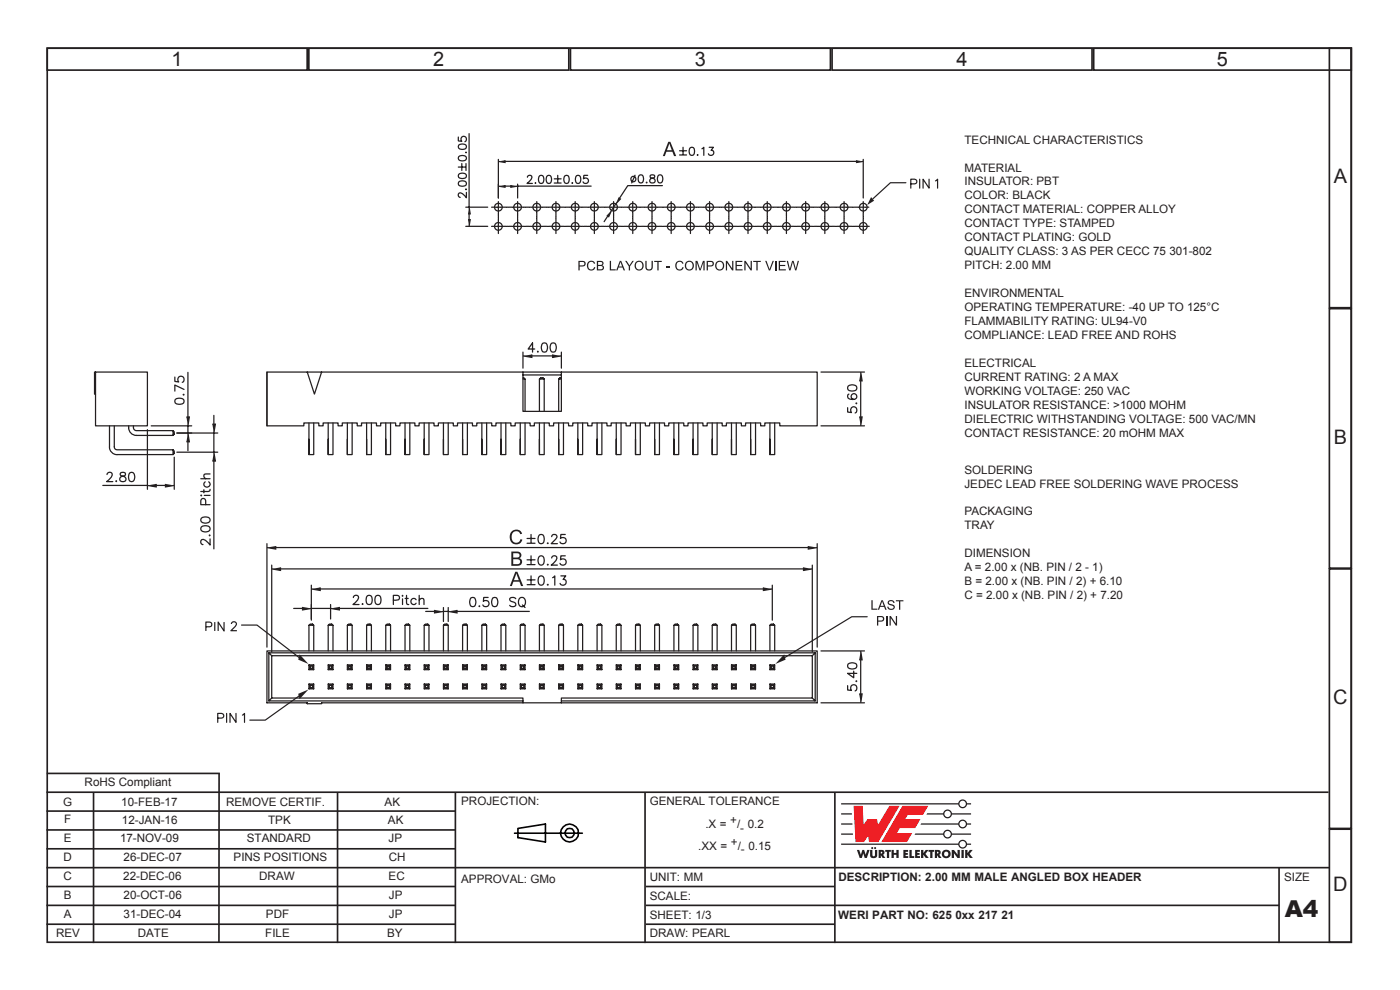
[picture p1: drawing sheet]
<svg xmlns="http://www.w3.org/2000/svg" width="297mm" height="210mm" viewBox="0 0 297 210" stroke-linecap="round" stroke-linejoin="round" font-family="sans-serif">
<!-- layer: Calque 1 -->
<g fill="none" stroke="#231f20" stroke-width=".35">
<path d="M10 10.2h276.7v189.7h-276.7zM10 10.2h55.2v4.7h-55.2zM65.5 10.2h55.2v4.7h-55.2zM121 10.2h55.2v4.7h-55.2zM176.5 10.2h55.2v4.7h-55.2zM232 10.2h54.7v4.7h-54.7zM282 10.2h4.7v55.1h-4.7zM282 65.5h4.7v55h-4.7zM282 120.7h4.7v55h-4.7zM9.8 168h272M9.8 172h86.7M9.8 176h86.7"/>
<path d="M9.9 164.1h36.7M19.8 168v32M46.5 164l-.1 36M71.6 168v32M96.6 168v32M136.8 168v32M177.1 168v32M282 175.9h4.7v24h-4.7zM9.8 192h86.7M9.8 196h86.7M9.8 180h86.7M9.8 184h272.2"/>
<path d="M9.8 188h86.7M137 192h134.3M137 196h40.1M137 188h40.1M271.3 184v16"/>
</g>
<g fill="#ee1d23">
<path d="M181.1 170.9h1.9l.2 4 .9-1.2h2l.2 1.3 2.4-4.1h2.1l-4.5 7.7h-1.9l-.2-1.3-.9 1.3h-1.8z"/>
<path d="M191.4 170.9h5.5l-1.1 1.9h-3.2l-.6 .9h3.3l-1.1 1.9h-3.3l-.6 1.1h3.2l-1.1 1.9h-5.4z"/>
</g>
<g fill="#231f20">
<path d="M181.8 180.3h.5l.3 1 .3-1h.4l.3 1 .4-1h.5l-.6 1.7h-.5l-.3-1-.3 1h-.4z"/>
<path d="M184.6 180.3h.5v1.2l.2 .1 .3-.1v-1.2h.5v1.1a.76 .76 0 0 1-.8 .6 .76 .76 0 0 1-.7-.6z"/>
<path d="M187.8 180.3h1.2v.4h-.4v1.3h-.5l.1-1.3h-.4z"/>
<path d="M189.1 180.3h.5v.6h.6v-.6h.5l-.1 1.7h-.4v-.7h-.6v.7h-.5z"/>
<path d="M191.6 180.3h1.1v.4h-.6v.2h.5v.4h-.5v.3h.6v.4h-1.1z"/>
<path d="M192.9 180.3h.5v1.3h.5v.4h-1z"/>
<path d="M194.1 180.3h1v.4h-.5v.2h.5v.4h-.5v.3h.6v.4h-1.1z"/>
<path d="M195.4 180.3h.5v.7l.5-.7h.6l-.7 .8 .7 .9h-.6l-.5-.7v.7h-.5z"/>
<path d="M197 180.3h1.2v.4h-.4v1.3h-.5v-1.3h-.3z"/>
<path d="M201.9 180.3h.5l.8 1-.1-1h.5v1.7h-.5l-.7-1.1v1.1h-.5z"/>
<path d="M204 180.3h.5v1.7h-.5z"/>
<path d="M204.7 180.3h.5v.7l.5-.7h.6l-.6 .8 .7 .9h-.6l-.6-.7v.7h-.5z"/>
<circle cx="185" cy="179.9" r=".22"/>
<circle cx="185.7" cy="179.9" r=".22"/>
</g>
<g fill="#231f20">
<path d="M186.9 180.7v.3h.2v-.2zM186.4 180.3h.5a.55 .55 0 0 1 .7 .3 .55 .55 0 0 1-.3 .7l.5 .7h-.5l-.4-.6v.6h-.5z" fill-rule="evenodd"/>
<path d="M198.8 180.7v.3h.2l.1-.2zM198.3 180.3h.6a.55 .55 0 0 1 .6 .3 .55 .55 0 0 1-.2 .7l.4 .7h-.5l-.4-.6v.6h-.5z" fill-rule="evenodd"/>
<path d="M200.3 181.2a.5 .5 0 0 0 1 0 .5 .5 0 0 0-1 0zM199.8 181.1a.95 .95 0 0 1 1.9 0 .95 .95 0 0 1-1.9 0z" fill-rule="evenodd"/>
</g>
<path d="M178.4 176.9h2.6M178.4 174.8h2.4M178.4 172.6h2.3" fill="none" stroke="#231f20" stroke-width=".27"/>
<g fill="#231f20">
<path d="M178.4 170.4h24.9a.94 .94 0 0 1 .9-.8 .94 .94 0 0 1 1 .8h.8v.2h-.8a.94 .94 0 0 1-1 .9 .94 .94 0 0 1-.9-.9h-24.9zM203.5 170.5a.7 .7 0 0 1 1.4 0 .7 .7 0 0 1-1.4 0z" fill-rule="evenodd"/>
<path d="M196.7 172.5h3.4a.94 .94 0 0 1 .9-.8 .94 .94 0 0 1 1 .8h4v.3h-4a.94 .94 0 0 1-1 .8 .94 .94 0 0 1-.9-.8h-3.6zM200.3 172.6a.7 .7 0 0 1 1.4 0 .7 .7 0 0 1-1.4 0z" fill-rule="evenodd"/>
<path d="M195.4 174.7h7.9a.94 .94 0 0 1 .9-.9 .94 .94 0 0 1 1 .9h.8v.2h-.8a.94 .94 0 0 1-1 .8 .94 .94 0 0 1-.9-.8h-8zM203.5 174.8a.7 .7 0 0 1 1.4 0 .7 .7 0 0 1-1.4 0z" fill-rule="evenodd"/>
<path d="M194.2 176.8h5.9a.94 .94 0 0 1 .9-.8 .94 .94 0 0 1 1 .8h4v.3h-4a.94 .94 0 0 1-1 .8 .94 .94 0 0 1-.9-.8h-6.1zM200.3 176.9a.7 .7 0 0 1 1.4 0 .7 .7 0 0 1-1.4 0z" fill-rule="evenodd"/>
<path d="M178.4 178.9h24.9a.94 .94 0 0 1 .9-.8 .94 .94 0 0 1 1 .8h.8v.3h-.8a.94 .94 0 0 1-1 .8 .94 .94 0 0 1-.9-.8h-24.9zM203.5 179.1a.7 .7 0 0 1 1.4 0 .7 .7 0 0 1-1.4 0z" fill-rule="evenodd"/>
</g>
<g fill="none" stroke="#231f20" stroke-width=".26">
<path d="M97.2 29.1v.8l.8 .1a.61 .61 0 0 1 0-.9 .61 .61 0 0 1 .9 .1 .61 .61 0 0 1-.3 .9M97.2 35.4h1.5M97.3 30.8l.7-.3a.78 .78 0 0 1 .9 .5v.2a.97 .97 0 0 1-1.7 0zM97.3 33.2a1.09 1.09 0 0 1 1.6 .3v.1a.99 .99 0 0 1-1.7 0zM97.3 37a1.09 1.09 0 0 1 1.6 .2v.2a.99 .99 0 0 1-1.7 0zM97.3 38.6a1.09 1.09 0 0 1 1.6 .2v.2a.99 .99 0 0 1-1.7 0zM98 34.7v1.5M98.8 32.3h.1zM98.9 34.7v1.5M99.5 28.3v15.6M105.7 33.8v8.2M107.1 39.5h1.3"/>
<path d="M107.1 34.2h74.6M109.8 39.1v2.9M109.8 39.5h15.6M111.9 37.6a.5 .5 0 0 1 .4-.4 .5 .5 0 0 1 .5 .3l-.3 .8-.7 .6h1.1M113.6 38.7v.2zM114.5 37.3a.55 .55 0 0 1 .8 .2l.1 .4a.75 .75 0 0 1-.7 1 1.09 1.09 0 0 1-.2-1.6zM116.1 37.3a.55 .55 0 0 1 .8 .2l.1 .4a.75 .75 0 0 1-.6 1 1.09 1.09 0 0 1-.3-1.6zM117.6 38.8h1.4M117.6 37.9h1.4M118.3 37.2v1.5M119.9 37.3a.55 .55 0 0 1 .8 .2l.1 .4a.75 .75 0 0 1-.7 1 1.07 1.07 0 0 1-.2-1.6zM121.4 38.7v.2z"/>
<path d="M122.3 37.3a.56 .56 0 0 1 .8 .2 .81 .81 0 0 1 .1 1 .81 .81 0 0 1-.9 .3l-.2-.6zM124.7 37.2h-.8l-.1 .7a.6 .6 0 0 1 .9 0 .6 .6 0 0 1-.1 .9 .6 .6 0 0 1-.9-.2M134.7 37.2l-.7 1.6M135.6 37.2a.54 .54 0 0 1 .8 .2l.1 .4a.75 .75 0 0 1-.6 1 1.09 1.09 0 0 1-.3-1.6zM137.1 38.7h.2zM138 37.2l-.1 .3 .3 .2a.63 .63 0 0 1 .6 .2 .63 .63 0 0 1 .1 .7l-.7 .2a.49 .49 0 0 1-.4-.5 .49 .49 0 0 1 .5-.5l.3-.1a.34 .34 0 0 0 .2-.5zM139.7 37.2a.56 .56 0 0 1 .8 .2 .81 .81 0 0 1 .1 1 .81 .81 0 0 1-.9 .3l-.2-.6zM140.5 39.4h-7.3l-1.8 2.7M144.2 32.9h1.4M144.2 32h1.4M144.9 31.2v1.5M146.4 31.3a.57 .57 0 0 1 .9 .3v.4a.72 .72 0 0 1-.6 1 1.07 1.07 0 0 1-.3-1.7z"/>
<path d="M148 32.8v.2zM148.9 31.6l.4-.4v1.8M150.5 31.2h.8l-.4 .7a.55 .55 0 0 1 .3 .9 .55 .55 0 0 1-.9-.2M183.1 33.8v8.2M98.8 40.2h.1zM98.8 43.9h4.7M98.8 48h4.7M98.9 40.8v1.2l-.5-.7-.8-.4a.5 .5 0 0 0-.4 .5 .5 .5 0 0 0 .4 .5M99.5 45.4v1.2M104.3 43.9h.6M104.3 48h.7M105.1 43.9h.2"/>
<path d="M105.2 48h.1M105.4 43.9h.8M105.4 48h.8M105.7 42.8v.7M105.7 43.6v.2M105.7 43.9v.8M105.7 44.9v.1M105.7 45.2v.7M105.7 46.1v.1M105.7 46.4v.7M105.7 47.3v.2M105.7 47.6v.8"/>
<path d="M105.7 48.5v.2M105.7 48.8v.7M106.3 43.9h.2M106.4 48h.1M106.6 43.9h.8M106.7 48h.7M107.5 43.9h.2M107.6 48h.2M107.9 43.9h.7M107.9 48h.8M108.8 43.9h.1M108.8 48h.2"/>
<path d="M109.1 43.9h.7M109.1 48h.8M109.8 42.8v.7M109.8 43.6v.2M109.8 43.9v.8M109.8 44.9v.1M109.8 45.2v.7M109.8 46.1v.1M109.8 46.4v.7M109.8 47.3v.2M109.8 47.6v.8M109.8 48.5v.2"/>
<path d="M109.8 48.8v.7M110 43.9h.1M110 48h.2M110.3 43.9h.8M110.3 48h.8M111.2 43.9h.2M111.3 48h.1M111.5 43.9h.8M111.6 48h.7M112.4 43.9h.2M112.5 48h.1M112.8 43.9h.7"/>
<path d="M112.8 48h.8M113.7 43.9h.1M113.7 48h.2M113.9 42.8v.7M113.9 43.6v.2M113.9 43.9v.8M113.9 44.9v.1M113.9 45.2v.7M113.9 46.1v.1M113.9 46.4v.7M113.9 47.3v.2M113.9 47.6v.8"/>
<path d="M113.9 48.5v.2M113.9 48.8v.7M114 43.9h.7M114 48h.8M114.9 43.9h.1M114.9 48h.2M115.2 43.9h.7M115.2 48h.8M116.1 43.9h.2M116.2 48h.1M116.4 43.9h.8M116.5 48h.7"/>
<path d="M117.3 43.9h.2M117.4 48h.1M117.6 43.9h.8M117.7 48h.7M117.9 42.8v.7M117.9 43.6v.2M117.9 43.9v.8M117.9 44.9v.1M117.9 45.2v.7M117.9 46.1v.1M117.9 46.4v.7M117.9 47.3v.2"/>
<path d="M117.9 47.6v.8M117.9 48.5v.2M117.9 48.8v.7M118.6 43.9h.1M118.6 48h.1M118.8 43.9h.8M118.9 48h.8M119.8 43.9h.1M119.8 48h.2M120.1 43.9h.7M120.1 48h.8M121 43.9h.2"/>
<path d="M121 48h.2M121.3 43.9h.8M121.3 48h.8M122 42.8v.7M122 43.6v.2M122 43.9v.8M122 44.9v.1M122 45.2v.7M122 46.1v.1M122 46.4v.7M122 47.3v.2M122 47.6v.8"/>
<path d="M122 48.5v.2M122 48.8v.7M122.2 43.9h.2M122.3 48h.1M122.5 43.9h.8M122.6 48h.7M123.4 43.9h.2M123.5 48h.1M123.7 43.9h.8M123.8 48h.8M124.7 43.9h.1M124.7 48h.2"/>
<path d="M125 43.9h.7M125 48h.8M125.9 43.9h.2v.8M125.9 48h.2M126.1 42.8v.7M126.1 43.6v.2M126.1 44.9v.1M126.1 45.2v.7M126.1 46.1v.1M126.1 46.4v.7M126.1 47.3v.2M126.1 47.6v.8"/>
<path d="M126.1 48.5v.2M126.1 48.8v.7M126.2 43.9h.8M126.2 48h.8M127.1 43.9h.2M127.1 48h.2M127.4 43.9h.8M127.5 48h.7M128.3 43.9h.2M128.4 48h.1M128.6 43.9h.8M128.7 48h.8"/>
<path d="M128.9 45.8l-.7 1.2M129.6 43.9h.1M129.6 48h.1M129.9 43.9h.7M129.9 48h.8M130.2 42.8v.7M130.2 43.6v.2M130.2 43.9v.8M130.2 44.9v.1M130.2 45.2v.7M130.2 46.1v.1M130.2 46.4v.7"/>
<path d="M130.2 47.3v.2M130.2 47.6v.8M130.2 48.5v.2M130.2 48.8v.7M130.6 43.3l-.9 1.3M130.8 43.9h.1M130.8 48h.2M131.1 43.9h.7M131.1 48h.8M132 43.9h.1M132 48h.2M132.3 43.9h.8"/>
<path d="M132.4 48h.7M133.2 43.9h.2M133.3 48h.1M133.5 43.9h.8M133.6 48h.7M134.2 42.8v.7M134.2 43.6v.2M134.2 43.9v.8M134.2 44.9v.1M134.2 45.2v.7M134.2 46.1v.1M134.2 46.4v.7"/>
<path d="M134.2 47.3v.2M134.2 47.6v.8M134.2 48.5v.2M134.2 48.8v.7M134.4 43.9h.2M134.5 48h.1M134.7 43.9h.8M134.8 48h.7M135.7 43.9h.1M135.7 48h.2M136 43.9h.7M136 48h.8"/>
<path d="M136.9 43.9h.1M136.9 48h.2M137.2 43.9h.8M137.2 48h.8M138.1 43.9h.2M138.2 48h.1M138.3 42.8v.7M138.3 43.6v.2M138.3 43.9v.8M138.3 44.9v.1M138.3 45.2v.7M138.3 46.1v.1"/>
<path d="M138.3 46.4v.7M138.3 47.3v.2M138.3 47.6v.8M138.3 48.5v.2M138.3 48.8v.7M138.4 43.9h.8M138.5 48h.7M139.3 43.9h.2M139.4 48h.1M139.6 43.9h.8M139.7 48h.7M140.5 43.9h.2"/>
<path d="M140.6 48h.2M140.9 43.9h.7M140.9 48h.8M141.8 43.9h.1M141.8 48h.2M142.1 43.9h.8M142.1 48h.8M142.4 42.8v.7M142.4 43.6v.2M142.4 43.9v.8M142.4 44.9v.1M142.4 45.2v.7"/>
<path d="M142.4 46.1v.1M142.4 46.4v.7M142.4 47.3v.2M142.4 47.6v.8M142.4 48.5v.2M142.4 48.8v.7M143 43.9h.1M143 48h.2M143.3 43.9h.8M143.4 48h.7M144.2 43.9h.2M144.3 48h.1"/>
<path d="M144.5 43.9h.8M144.6 48h.7M145.4 43.9h.2M145.5 48h.1M145.8 43.9h.7M145.8 48h.8M146.5 42.8v.7M146.5 43.6v.2M146.5 43.9v.8M146.5 44.9v.1M146.5 45.2v.7M146.5 46.1v.1"/>
<path d="M146.5 46.4v.7M146.5 47.3v.2M146.5 47.6v.8M146.5 48.5v.2M146.5 48.8v.7M146.7 43.9h.1M146.7 48h.2M147 43.9h.7M147 48h.8M147.9 43.9h.1M147.9 48h.2M148.2 43.9h.7"/>
<path d="M148.2 48h.8M149.1 43.9h.2M149.2 48h.1M149.4 43.9h.8M149.5 48h.7M150.3 43.9h.2v.8M150.4 48h.1M150.5 42.8v.7M150.5 43.6v.2M150.5 44.9v.1M150.5 45.2v.7M150.5 46.1v.1"/>
<path d="M150.5 46.4v.7M150.5 47.3v.2M150.5 47.6v.8M150.5 48.5v.2M150.5 48.8v.7M150.6 43.9h.8M150.7 48h.7M151.6 43.9h.1M151.6 48h.2M151.9 43.9h.7M151.9 48h.8M152.8 43.9h.1"/>
<path d="M152.8 48h.2M153.1 43.9h.7M153.1 48h.8M154 43.9h.2M154 48h.2M154.3 43.9h.8M154.3 48h.8M154.6 42.8v.7M154.6 43.6v.2M154.6 43.9v.8M154.6 44.9v.1M154.6 45.2v.7"/>
<path d="M154.6 46.1v.1M154.6 46.4v.7M154.6 47.3v.2M154.6 47.6v.8M154.6 48.5v.2M154.6 48.8v.7M155.2 43.9h.2M155.3 48h.1M155.5 43.9h.8M155.6 48h.7M156.4 43.9h.2M156.5 48h.2"/>
<path d="M156.8 43.9h.7M156.8 48h.8M157.7 43.9h.1M157.7 48h.2M158 43.9h.7M158 48h.8M158.7 42.8v.7M158.7 43.6v.2M158.7 43.9v.8M158.7 44.9v.1M158.7 45.2v.7M158.7 46.1v.1"/>
<path d="M158.7 46.4v.7M158.7 47.3v.2M158.7 47.6v.8M158.7 48.5v.2M158.7 48.8v.7M158.9 43.9h.1M158.9 48h.2M159.2 43.9h.8M159.2 48h.8M160.1 43.9h.2M160.2 48h.1M160.4 43.9h.8"/>
<path d="M160.5 48h.7M161.3 43.9h.2M161.4 48h.1M161.6 43.9h.8M161.7 48h.8M162.6 43.9h.1M162.6 48h.1M162.8 42.8v.7M162.8 43.6v.2M162.8 43.9v.8M162.8 44.9v.1M162.8 45.2v.7"/>
<path d="M162.8 46.1v.1M162.8 46.4v.7M162.8 47.3v.2M162.8 47.6v.8M162.8 48.5v.2M162.8 48.8v.7M162.9 43.9h.7M162.9 48h.8M163.8 43.9h.1M163.8 48h.2M164.1 43.9h.7M164.1 48h.8"/>
<path d="M165 43.9h.2M165.1 48h.1M165.3 43.9h.8M165.4 48h.7M166.2 43.9h.2M166.3 48h.1M166.5 43.9h.8M166.6 48h.7M166.8 42.8v.7M166.8 43.6v.2M166.8 43.9v.8M166.8 44.9v.1"/>
<path d="M166.8 45.2v.7M166.8 46.1v.1M166.8 46.4v.7M166.8 47.3v.2M166.8 47.6v.8M166.8 48.5v.2M166.8 48.8v.7M167.4 43.9h.2M167.5 48h.1M167.7 43.9h.8M167.8 48h.8M168.7 43.9h.1"/>
<path d="M168.7 48h.2M169 43.9h.7M169 48h.8M169.9 43.9h.2M169.9 48h.2M170.2 43.9h.8l-.1 .8M170.2 48h.8M170.9 42.8v.7M170.9 43.6v.2M170.9 44.9v.1M170.9 45.2v.7M170.9 46.1v.1"/>
<path d="M170.9 46.4v.7M170.9 47.3v.2M170.9 47.6v.8M170.9 48.5v.2M170.9 48.8v.7M171.1 43.9h.2M171.2 48h.1M171.4 43.9h.8M171.5 48h.7M172.3 43.9h.2M172.4 48h.1M172.6 43.9h.8"/>
<path d="M172.7 48h.8M173.6 43.9h.1M173.6 48h.2M173.9 43.9h.7M173.9 48h.8M174.8 43.9h.1l.1 .8M174.8 48h.2M175 42.8v.7M175 43.6v.2M175 44.9v.1M175 45.2v.7M175 46.1v.1"/>
<path d="M175 46.4v.7M175 47.3v.2M175 47.6v.8M175 48.5v.2M175 48.8v.7M175.1 43.9h.8M175.1 48h.8M176 43.9h.1M176 48h.2M176.3 43.9h.8M176.4 48h.7M177.2 43.9h.2"/>
<path d="M177.3 48h.1M177.5 43.9h.8M177.6 48h.7M178.5 43.9h.1M178.5 48h.1M178.7 43.9h.8M178.8 48h.8M179.1 42.8v.7M179.1 43.6v.2M179.1 43.9v.8M179.1 44.9v.1M179.1 45.2v.7"/>
<path d="M179.1 46.1v.1M179.1 46.4v.7M179.1 47.3v.2M179.1 47.6v.8M179.1 48.5v.2M179.1 48.8v.7M179.7 43.9h.1M179.7 48h.2M180 43.9h.7M180 48h.8M180.9 43.9h.1M180.9 48h.2"/>
<path d="M181.2 43.9h.8M181.2 48h.8M182.1 43.9h.2M182.2 48h.1M182.4 43.9h.8M182.5 48h.7M183.1 42.8v.7M183.1 43.6v.2M183.1 43.9v.8M183.1 44.9v.1M183.1 45.2v.7M183.1 46.1v.1"/>
<path d="M183.1 46.4v.7M183.1 47.3v.2M183.1 47.6v.8M183.1 48.5v.2M183.1 48.8v.7M183.3 43.9h.2M183.4 48h.1M183.6 43.9h.7M183.7 48h.7M20.3 78.9h11v11.4h-11zM20.3 78.9h-.2v4.7h.2M37.1 80v.9l.8 .1a.7 .7 0 0 1 0-1 .7 .7 0 0 1 1 .1 .7 .7 0 0 1-.2 1"/>
<path d="M39.9 79v9.4M56.6 78.9v11.4M65.2 78.9l1.5 4.7 1.5-4.7h-11.6v11.4h7.9v-.6h3.1v.6h.9v-.6h3.2v.6h.9v-.6h3.2v.6h.9v-.6h3.2v.6h.9v-.6h3.1v.6h.9v-.6h3.2v.6h.9v-.6h3.2v.6h.9v-.6h3.2v.6h.9v-.6h3.1v.6h.9v-.6h3.2v.6h.9v-.6h3.2v.6h.9v-.6h3.2v.6h.9v-.6h3.1v.6h.9v-.6h3.2v.6h.9v-.6h3.2v.6h.9v-.6h3.2v.6h.9v-.6h3.1v.6h.9v-.6h3.2v.6h.9v-.6h3.2v.6h.9v-.6h3.2v.6h.9v-.6h3.1v.6h.9v-.6h3.2v.6h.9v-.6h3.2v.6h.9v-.6h3.2v.6h.9v-.6h3.1v.6h8v-11.4h-54.3v8.4h-8.2v-8.4M68.2 78.9h50.9M110.9 79.5h8.2M110.9 74.7v3.4M112.8 75.5h4.4M113.4 74h-1.4l1-1.3v2M114.1 74.5v.2zM115.1 72.8a.65 .65 0 0 1 .9 .3 1 1 0 0 1-.6 1.6 1.07 1.07 0 0 1-.5-1.6zM117 72.8a.65 .65 0 0 1 .9 .3 1 1 0 0 1-.6 1.6 1.07 1.07 0 0 1-.5-1.6zM119.1 74.7v3.4"/>
<path d="M174.2 78.9h9.2M23.2 90.3v4.5a1.6 1.6 0 0 0 1.7 1.6h11.8v-1h-11.8a.58 .58 0 0 1-.7-.6v-4.5M27.3 90.3a1.71 1.71 0 0 0 1.6 2.1h7.8v-1.1h-7.8a.75 .75 0 0 1-.6-1M31.3 91.1v12.7M32.1 90.3h8.6M36.7 91.3l.3 .3v.5l-.3 .3M36.7 95.4l.3 .3v.5l-.3 .2M37 97v6.8M37.2 84.7a1.54 1.54 0 0 1 1.8 0 .64 .64 0 0 1-.3 1 1.65 1.65 0 0 1-1.5-.2zM37.5 91.9h8.7M37.5 95.9h8.7M38.9 83.7h.1z"/>
<path d="M39 82.6l-1.9-.9v1.3M39.9 90.3v1.6M39.9 93.7v1.9M45.4 88.1v1.9M45.4 91.9v4M45.4 97.8v18.6M65.5 89.7v6.7M66.6 89.7v6.7h-1.1v-3.2M69.6 89.7v6.7M70.6 89.7v6.7h-1v-3.2M73.7 89.7v6.7M74.7 89.7v6.7h-1v-3.2"/>
<path d="M77.8 89.7v6.7M78.8 89.7v6.7h-1v-3.2M81.8 89.7v6.7M82.9 89.7v6.7h-1.1v-3.2M85.9 89.7v6.7M86.9 89.7v6.7h-1v-3.2M90 89.7v6.7M91 89.7v6.7h-1v-3.2M94.1 89.7v6.7M95.1 89.7v6.7h-1v-3.2M98.1 89.7v6.7M99.2 89.7v6.7h-1.1v-3.2"/>
<path d="M102.2 89.7v6.7M103.2 89.7v6.7h-1v-3.2M106.3 89.7v6.7M107.3 89.7v6.7h-1v-3.2M110.4 89.7v6.7M110.9 80.2l.5 .2h-.5M111.4 89.7v6.7h-1v-3.2M111.4 80.4v6.9M114.4 80.4l.3-.2h.5l.3 .2zM114.4 80.4v6.9M114.4 89.7v6.7M115.5 89.7v6.7h-1.1v-3.2"/>
<path d="M115.5 80.4v6.9M118.5 80.4v6.9M118.5 89.7v6.7M119.1 80.2h-.3l-.3 .2h.6M119.5 89.7v6.7h-1v-3.2M122.6 89.7v6.7M123.6 89.7v6.7h-1v-3.2M126.7 89.7v6.7M127.7 89.7v6.7h-1v-3.2M130.7 89.7v6.7M131.7 89.7v6.7h-1v-3.2M134.8 89.7v6.7"/>
<path d="M135.8 89.7v6.7h-1v-3.2M138.9 89.7v6.7M139.9 89.7v6.7h-1v-3.2M143 89.7v6.7M144 89.7v6.7h-1v-3.2M147 89.7v6.7M148 89.7v6.7h-1v-3.2M151.1 89.7v6.7M152.1 89.7v6.7h-1v-3.2M155.2 89.7v6.7M156.2 89.7v6.7h-1v-3.2M159.2 89.7v6.7"/>
<path d="M160.3 89.7v6.7h-1.1v-3.2M163.3 89.7v6.7M164.3 89.7v6.7h-1v-3.2M174.2 90.3h9.2M179.8 86.5v.9l.8 .1a.7 .7 0 0 1 0-1 .7 .7 0 0 1 1.1 .1 .7 .7 0 0 1-.3 1M179.9 81.9a1.22 1.22 0 0 1 1.9 .3v.2a1.04 1.04 0 0 1-1.6 .5 .65 .65 0 0 1-.3-1zM180.1 83.6a.57 .57 0 0 0-.2 .8 1.49 1.49 0 0 0 1.8 .1l.1-.4a.61 .61 0 0 0-.7-.6 .61 .61 0 0 0-.5 .6 .61 .61 0 0 0 .5 .6M181.6 85.5h.2l-.1 .2zM182.6 80.8v7.6M21.8 103h9.5M22.7 100.7a.57 .57 0 0 1 .5-.5 .57 .57 0 0 1 .6 .4l-.4 .9-.8 .7h1.3M24.6 102.1h.2z"/>
<path d="M25.6 100.3a.39 .39 0 0 0 .2 .7 .69 .69 0 0 1 .8 .2 .69 .69 0 0 1-.1 .9 .77 .77 0 0 1-1.1-.3 .74 .74 0 0 1 .9-.8 .41 .41 0 0 0 .2-.7zM27.5 100.3a.62 .62 0 0 1 1 .3 .99 .99 0 0 1-.7 1.6 1.26 1.26 0 0 1-.3-1.9zM33.1 103h2M42.6 105.1h.2zM42.6 101.5h2M42.7 109.9a1.26 1.26 0 0 1 1.9 .3v.2a1.12 1.12 0 0 1-2 0zM42.7 111.8a1.26 1.26 0 0 1 1.9 .3v.2a1.13 1.13 0 0 1-2 0zM43.3 103.9v.6M43.3 105.1h1.3M43.5 102.2a.61 .61 0 0 0-.2 .7 .61 .61 0 0 0 .5 .4h.4l.4-.5-.3-.6M43.6 107.1v-.9a.52 .52 0 0 0-.5-.5 .52 .52 0 0 0-.5 .5v.9h2M44.5 113.5v.2z"/>
<path d="M44.6 100.5l-1.3 .1v.5l.3 .4M44.6 103.8l-.1 .4-.3 .1h-1.6M44.6 114.3v1.3l-.7-.7-.6-.4-.3-.1a.57 .57 0 0 0-.4 .6 .57 .57 0 0 0 .5 .5M56.6 115.3v22M57.6 119.9v18.4M58.5 116.1h113M111.8 115.2h1.7M111.8 114.2h1.7M111.8 119.8h1.7M111.8 118.8h1.7M112.7 117.9v1.7M112.7 113.4v1.6"/>
<path d="M114.4 118a.62 .62 0 0 1 1 .3 1.3 1.3 0 0 1-.5 1.6h-.2a1.22 1.22 0 0 1-.3-1.9zM114.4 113.5a.64 .64 0 0 1 1 .3 1.65 1.65 0 0 1-.2 1.4 .65 .65 0 0 1-1-.2 1.54 1.54 0 0 1 .2-1.5zM116.1 119.8h.2zM116.2 115.2h.1l-.1 .1zM117 118.4a.57 .57 0 0 1 .5-.5 .57 .57 0 0 1 .6 .4v.4l-.4 .5-.8 .7h1.3M117 113.8l.4-.4 .6 .1 .2 .3-.3 .6-1 .9h1.3M119.9 117.9h-.9l-.1 .9a.69 .69 0 0 1 1 0 .69 .69 0 0 1-.1 1 .69 .69 0 0 1-1-.3M119.9 113.4h-.9l-.1 .8a.69 .69 0 0 1 1 0 .69 .69 0 0 1-.1 1.1 .69 .69 0 0 1-1-.3M172.3 119.9v18.4M173.4 115.3v22M56.6 138.1h116.8v11h-105.2v.2h-3v-.2h-8.6zM57 138.5h115.9l-.6 .6h-114.7z"/>
<path d="M57 138.5v10.2l.6-.6v-9M59.5 120.7h111M62.3 129.1h1.9M65.5 132.6h1.1l-.3-.2h-.5l-.3 .2v5.5M66 124.1v7.5M66 129.1h4.1M66.6 132.6v5.5M67.9 124.9h94.1M69.6 132.6h1l-.2-.2h-.5l-.3 .2v5.5M70.1 128.2v3.1M70.6 132.6v5.5M72 129.1h18.8"/>
<path d="M73.7 132.6h1l-.2-.2h-.5l-.3 .2v5.5M74.7 132.6v5.5M75 126.8a.57 .57 0 0 1 .5-.5 .57 .57 0 0 1 .6 .3l-.1 .4-.4 .6-.7 .6h1.3M76.9 128v.2zM77.8 132.6h1l-.3-.2h-.5l-.2 .2v5.5M77.9 126.4a.65 .65 0 0 1 1 .2 1.68 1.68 0 0 1-.2 1.5 .65 .65 0 0 1-.9-.2 1.69 1.69 0 0 1 .1-1.5zM78.8 132.6v5.5M79.8 126.4a.65 .65 0 0 1 .9 .2 1.68 1.68 0 0 1-.2 1.5 .65 .65 0 0 1-.9-.2 1.68 1.68 0 0 1 .2-1.5zM81.8 132.6h1.1l-.3-.2h-.5l-.3 .2v5.5M82.9 132.6v5.5M83.4 127.3a1.34 1.34 0 0 0 1.3-.3v-.4l-.2-.2-1.1-.1v1.9M85.3 126.4h.2z"/>
<path d="M85.4 127v1.2M85.9 132.6h1l-.2-.2h-.5l-.3 .2v5.5M85.9 126.9h.7M86.2 126.3v1.6l.1 .2 .4 .1M86.9 132.6v5.5M88.3 127.2a.62 .62 0 0 0-.9-.1 .62 .62 0 0 0 0 .9 .62 .62 0 0 0 .9 0M88.9 127.3l.5-.4 .5 .1v1.2M88.9 126.3v1.9M90 132.6h1l-.3-.2h-.4l-.3 .2v5.5M90.3 129.7h1.9M91 132.6v5.5M94.1 132.6h1l-.3-.2h-.5l-.2 .2v5.5"/>
<path d="M94.1 129.7h1M94.1 128.9v2.9M95.1 132.6v5.5M95.1 128.9v2.9M97 129.7h15.3M98.1 132.6h1.1l-.3-.2h-.5l-.3 .2v5.5M99.2 132.6v5.5M99.9 126.8a.64 .64 0 0 1 .9 .3 .97 .97 0 0 1-.6 1.6 1.03 1.03 0 0 1-.5-1.6zM101.7 128.5v.2zM102.2 132.6h1l-.2-.2h-.5l-.3 .2v5.5M103.2 132.6v5.5M103.6 126.7h-1l-.1 .9a.69 .69 0 0 1 1.1 0 .69 .69 0 0 1-.2 1 .69 .69 0 0 1-1-.3"/>
<path d="M104.6 126.8a.64 .64 0 0 1 .9 .3 .97 .97 0 0 1-.6 1.6 1.03 1.03 0 0 1-.5-1.6zM106.3 132.6h1l-.3-.2h-.4l-.3 .2v5.5M107.3 132.6v5.5M109.4 127a.73 .73 0 0 0-.7-.3 .73 .73 0 0 0-.6 .5l.2 .3 1 .4 .1 .5a.86 .86 0 0 1-1.3 0M110.2 127a.73 .73 0 0 1 .8-.2 .73 .73 0 0 1 .5 .7 .85 .85 0 0 1-.2 .9 .85 .85 0 0 1-1 .1 1.32 1.32 0 0 1-.1-1.5zM110.4 132.6h1l-.3-.2h-.5l-.2 .2v5.5M110.8 128.3l.6 .6M111.4 132.6v5.5M111.8 124h1.7M111.8 123h1.7M112.7 122.2v1.6M114.4 132.6h1.1l-.3-.2h-.5l-.3 .2v5.5"/>
<path d="M114.4 122.3a.62 .62 0 0 1 1 .2 1.3 1.3 0 0 1-.5 1.6h-.2a1.26 1.26 0 0 1-.3-1.8zM115.5 132.6v5.5M116.1 124h.2zM117.2 122.5l.5-.3v1.9M118.5 132.6h1l-.2-.2h-.5l-.3 .2v5.5M119 122.2h1l-.5 .7a.65 .65 0 0 1 .5 1 .65 .65 0 0 1-1.1 0l-.1-.2M119.5 132.6v5.5M122.6 132.6h1l-.3-.2h-.4l-.3 .2v5.5M123.6 132.6v5.5M126.7 132.6h1l-.3-.2h-.5l-.2 .2v5.5M127.7 132.6v5.5M130.7 132.6h1l-.2-.2h-.5l-.3 .2v5.5"/>
<path d="M131.7 132.6v5.5M134.8 132.6h1l-.2-.2h-.5l-.3 .2v5.5M135.8 132.6v5.5M138.9 132.6h1l-.3-.2h-.4l-.3 .2v5.5M139.9 132.6v5.5M143 132.6h1l-.3-.2h-.5l-.2 .2v5.5M144 132.6v5.5M147 132.6h1l-.2-.2h-.5l-.3 .2v5.5M148 132.6v5.5M151.1 132.6h1l-.2-.2h-.5l-.3 .2v5.5M152.1 132.6v5.5M155.2 132.6h1l-.3-.2h-.5l-.2 .2v5.5"/>
<path d="M156.2 132.6v5.5M159.2 132.6h1.1l-.3-.2h-.5l-.3 .2v5.5M160.3 132.6v5.5M163.3 132.6h1l-.2-.2h-.5l-.3 .2v5.5M163.8 124.1v7.5M164.3 132.6v5.5M172.3 139.1v9M172.9 138.5v10.2M174.2 138.1h9.2M182.6 140v7.2M57 148.7h53.9v.4M57.6 148.1h53.3v.6"/>
<path d="M65.5 141l.3 .3v.5l-.3 .3zM65.5 145.1v1M65.5 142.1h1.1M65.5 141h1.1M65.8 145.4h.5l.3-.3v1l-.3-.2v-.5M65.8 145.9l-.3 .2h1.1M65.8 145.9h.5M65.8 141.8h.5M65.8 141.3h.5M66.3 141.3l.3-.3v1.1l-.3-.3zM66.6 145.1h-1.1l.3 .3v.5M69.6 141l.3 .3v.5l-.3 .3z"/>
<path d="M69.6 145.1v1M69.6 142.1h1M69.6 141h1M69.9 145.4h.5l.2-.3v1l-.2-.2v-.5M69.9 145.9l-.3 .2h1M69.9 145.9h.5M69.9 141.8h.5M69.9 141.3h.5M70.4 141.3l.2-.3v1.1l-.2-.3zM70.6 145.1h-1l.3 .3v.5M73.7 141l.3 .3v.5l-.3 .3zM73.7 145.1v1"/>
<path d="M73.7 142.1h1M73.7 141h1M74 145.4h.5l.2-.3v1l-.2-.2v-.5M74 145.9l-.3 .2h1M74 145.9h.5M74 141.8h.5M74 141.3h.5M74.7 141v1.1l-.2-.3v-.5zM74.7 145.1h-1l.3 .3v.5M77.8 141l.2 .3v.5l-.2 .3zM77.8 145.1v1M77.8 142.1h1"/>
<path d="M77.8 141h1M78 145.4h.5l.3-.3v1l-.3-.2v-.5M78 145.9l-.2 .2h1M78 145.9h.5M78 141.8h.5M78 141.3h.5M78.5 141.3l.3-.3v1.1l-.3-.3zM78.8 145.1h-1l.2 .3v.5M81.8 141l.3 .3v.5l-.3 .3zM81.8 145.1v1M81.8 142.1h1.1M81.8 141h1.1"/>
<path d="M82.1 145.4h.5l.3-.3v1l-.3-.2v-.5M82.1 145.9l-.3 .2h1.1M82.1 145.9h.5M82.1 141.8h.5M82.1 141.3h.5M82.9 141v1.1l-.3-.3v-.5zM82.9 145.1h-1.1l.3 .3v.5M85.9 141l.3 .3v.5l-.3 .3zM85.9 145.1v1M85.9 142.1h1M85.9 141h1M86.2 145.4h.5l.2-.3v1l-.2-.2v-.5"/>
<path d="M86.2 145.9l-.3 .2h1M86.2 145.9h.5M86.2 141.8h.5M86.2 141.3h.5M86.7 141.3l.2-.3v1.1l-.2-.3zM86.9 145.1h-1l.3 .3v.5M90 141l.3 .3v.5l-.3 .3zM90 145.1v1M90 142.1h1M90 141h1M90.3 145.9l-.3 .2h1M90.3 145.9h.4"/>
<path d="M90.3 145.4h.4l.3-.3v1l-.3-.2v-.5M90.3 141.8h.4M90.3 141.3h.4M90.7 141.3l.3-.3v1.1l-.3-.3zM91 145.1h-1l.3 .3v.5M94.1 141l.2 .3v.5l-.2 .3zM94.1 145.1v1M94.1 142.1h1M94.1 141h1M94.3 145.4h.5l.3-.3v1l-.3-.2v-.5M94.3 145.9l-.2 .2h1M94.3 145.9h.5"/>
<path d="M94.3 141.8h.5M94.3 141.3h.5M94.8 141.3l.3-.3v1.1l-.3-.3zM95.1 145.1h-1l.2 .3v.5M98.1 141l.3 .3v.5l-.3 .3zM98.1 145.1v1M98.1 142.1h1.1M98.1 141h1.1M98.4 145.4h.5l.3-.3v1l-.3-.2v-.5M98.4 145.9l-.3 .2h1.1M98.4 145.9h.5M98.4 141.8h.5"/>
<path d="M98.4 141.3h.5M98.9 141.3l.3-.3v1.1l-.3-.3zM99.2 145.1h-1.1l.3 .3v.5M102.2 141l.3 .3v.5l-.3 .3zM102.2 145.1v1M102.2 142.1h1M102.2 141h1M102.5 145.4h.5l.2-.3v1l-.2-.2v-.5M102.5 145.9l-.3 .2h1M102.5 145.9h.5M102.5 141.8h.5M102.5 141.3h.5"/>
<path d="M103 141.3l.2-.3v1.1l-.2-.3zM103.2 145.1h-1l.3 .3v.5M106.3 141l.3 .3v.5l-.3 .3zM106.3 145.1v1M106.3 142.1h1M106.3 141h1M106.6 145.4h.4l.3-.3v1l-.3-.2v-.5M106.6 145.9l-.3 .2h1M106.6 145.9h.4M106.6 141.8h.4M106.6 141.3h.4M107 141.3l.3-.3v1.1l-.3-.3z"/>
<path d="M107.3 145.1h-1l.3 .3v.5M110.4 141l.2 .3v.5l-.2 .3zM110.4 145.1v1M110.4 142.1h1M110.4 141h1M110.6 145.4h.5l.3-.3v1l-.3-.2v-.5M110.6 145.9l-.2 .2h1M110.6 145.9h.5M110.6 141.8h.5M110.6 141.3h.5M111.1 141.3l.3-.3v1.1l-.3-.3zM111.4 145.1h-1l.2 .3v.5"/>
<path d="M114.4 141l.3 .3v.5l-.3 .3zM114.4 145.1v1M114.4 142.1h1.1M114.4 141h1.1M114.7 145.4h.5l.3-.3v1l-.3-.2v-.5M114.7 145.9l-.3 .2h1.1M114.7 145.9h.5M114.7 141.8h.5M114.7 141.3h.5M115.2 141.3l.3-.3v1.1l-.3-.3zM115.5 145.1h-1.1l.3 .3v.5M118.5 141l.3 .3v.5l-.3 .3z"/>
<path d="M118.5 145.1v1M118.5 142.1h1M118.5 141h1M118.8 145.4h.5l.2-.3v1l-.2-.2v-.5M118.8 145.9l-.3 .2h1M118.8 145.9h.5M118.8 141.8h.5M118.8 141.3h.5M119.1 148.1h53.2l.6 .6h-53.8zM119.1 148.7v.4M119.3 141.3l.2-.3v1.1l-.2-.3zM119.5 145.1h-1l.3 .3v.5"/>
<path d="M122.6 141l.3 .3v.5l-.3 .3zM122.6 145.1v1M122.6 142.1h1M122.6 141h1M122.9 145.4h.4l.3-.3v1l-.3-.2v-.5M122.9 145.9l-.3 .2h1M122.9 145.9h.4M122.9 141.8h.4M122.9 141.3h.4M123.6 141v1.1l-.3-.3v-.5zM123.6 145.1h-1l.3 .3v.5M126.7 141l.2 .3v.5l-.2 .3z"/>
<path d="M126.7 145.1v1M126.7 142.1h1M126.7 141h1M126.9 145.4h.5l.3-.3v1l-.3-.2v-.5M126.9 145.9l-.2 .2h1M126.9 145.9h.5M126.9 141.8h.5M126.9 141.3h.5M127.4 141.3l.3-.3v1.1l-.3-.3zM127.7 145.1h-1l.2 .3v.5M130.7 141l.3 .3v.5l-.3 .3zM130.7 145.1v1"/>
<path d="M130.7 142.1h1M130.7 141h1M131 145.4h.5l.2-.3v1l-.2-.2v-.5M131 145.9l-.3 .2h1M131 145.9h.5M131 141.8h.5M131 141.3h.5M131.5 141.3l.2-.3v1.1l-.2-.3zM131.7 145.1h-1l.3 .3v.5M134.8 141l.3 .3v.5l-.3 .3zM134.8 145.1v1M134.8 142.1h1"/>
<path d="M134.8 141h1M135.1 145.4h.5l.2-.3v1l-.2-.2v-.5M135.1 145.9l-.3 .2h1M135.1 145.9h.5M135.1 141.8h.5M135.1 141.3h.5M135.6 141.3l.2-.3v1.1l-.2-.3zM135.8 145.1h-1l.3 .3v.5M138.9 141l.3 .3v.5l-.3 .3zM138.9 145.1v1M138.9 142.1h1M138.9 141h1"/>
<path d="M139.2 145.4h.4l.3-.3v1l-.3-.2v-.5M139.2 145.9l-.3 .2h1M139.2 145.9h.4M139.2 141.8h.4M139.2 141.3h.4M139.6 141.3l.3-.3v1.1l-.3-.3zM139.9 145.1h-1l.3 .3v.5M143 141l.2 .3v.5l-.2 .3zM143 145.1v1M143 142.1h1M143 141h1M143.2 145.4h.5l.3-.3v1l-.3-.2v-.5"/>
<path d="M143.2 145.9l-.2 .2h1M143.2 145.9h.5M143.2 141.8h.5M143.2 141.3h.5M143.7 141.3l.3-.3v1.1l-.3-.3zM144 145.1h-1l.2 .3v.5M147 141l.3 .3v.5l-.3 .3zM147 145.1v1M147 142.1h1M147 141h1M147.3 145.4h.5l.2-.3v1l-.2-.2v-.5M147.3 145.9l-.3 .2h1"/>
<path d="M147.3 145.9h.5M147.3 141.8h.5M147.3 141.3h.5M147.8 141.3l.2-.3v1.1l-.2-.3zM148 145.1h-1l.3 .3v.5M151.1 141l.3 .3v.5l-.3 .3zM151.1 145.1v1M151.1 142.1h1M151.1 141h1M151.4 145.4h.5l.2-.3v1l-.2-.2v-.5M151.4 145.9l-.3 .2h1M151.4 145.9h.5"/>
<path d="M151.4 141.8h.5M151.4 141.3h.5M151.9 141.3l.2-.3v1.1l-.2-.3zM152.1 145.1h-1l.3 .3v.5M155.2 141l.2 .3v.5l-.2 .3zM155.2 145.1v1M155.2 142.1h1M155.2 141h1M155.4 145.4h.5l.3-.3v1l-.3-.2v-.5M155.4 145.9l-.2 .2h1M155.4 145.9h.5M155.4 141.8h.5"/>
<path d="M155.4 141.3h.5M155.9 141.3l.3-.3v1.1l-.3-.3zM156.2 145.1h-1l.2 .3v.5M159.2 141l.3 .3v.5l-.3 .3zM159.2 145.1v1M159.2 142.1h1.1M159.2 141h1.1M159.5 145.4h.5l.3-.3v1l-.3-.2v-.5M159.5 145.9l-.3 .2h1.1M159.5 145.9h.5M159.5 141.8h.5M159.5 141.3h.5"/>
<path d="M160 141.3l.3-.3v1.1l-.3-.3zM160.3 145.1h-1.1l.3 .3v.5M163.3 141l.3 .3v.5l-.3 .3zM163.3 145.1v1M163.3 142.1h1M163.3 141h1M163.6 145.4h.5l.2-.3v1l-.2-.2v-.5M163.6 145.9l-.3 .2h1M163.6 145.9h.5M163.6 141.8h.5M163.6 141.3h.5M164.3 141v1.1l-.2-.3v-.5z"/>
<path d="M164.3 145.1h-1l.3 .3v.5M174.2 149.1h9.2M179.8 145.4v1l.8 .1a.69 .69 0 0 1 .1-1.1 .69 .69 0 0 1 1 .2 .69 .69 0 0 1-.3 1M179.9 140.9a1.54 1.54 0 0 1 1.8 0 .65 .65 0 0 1-.3 .9 .98 .98 0 0 1-1.6-.6zM181.1 142.4v1.4l-1.3-1h2M181.7 144.4v.2z"/>
<circle cx="134.3" cy="38" r=".57"/>
<circle cx="105.7" cy="43.9" r=".82"/>
<circle cx="105.7" cy="48" r=".82"/>
<circle cx="109.8" cy="43.9" r=".82"/>
<circle cx="109.8" cy="48" r=".82"/>
<circle cx="113.9" cy="43.9" r=".81"/>
<circle cx="113.9" cy="48" r=".81"/>
<circle cx="117.9" cy="43.9" r=".82"/>
<circle cx="117.9" cy="48" r=".82"/>
<circle cx="122" cy="43.9" r=".81"/>
<circle cx="122" cy="48" r=".81"/>
<circle cx="126.1" cy="43.9" r=".82"/>
<circle cx="126.1" cy="48" r=".82"/>
<circle cx="130.2" cy="43.9" r=".81"/>
<circle cx="130.2" cy="48" r=".81"/>
<circle cx="134.2" cy="43.9" r=".82"/>
<circle cx="134.2" cy="48" r=".82"/>
<circle cx="138.3" cy="43.9" r=".81"/>
<circle cx="138.3" cy="48" r=".81"/>
<circle cx="142.4" cy="43.9" r=".82"/>
<circle cx="142.4" cy="48" r=".82"/>
<circle cx="146.5" cy="43.9" r=".81"/>
<circle cx="146.5" cy="48" r=".81"/>
<circle cx="150.5" cy="43.9" r=".82"/>
<circle cx="150.5" cy="48" r=".82"/>
<circle cx="154.6" cy="43.9" r=".81"/>
<circle cx="154.6" cy="48" r=".81"/>
<circle cx="158.7" cy="43.9" r=".82"/>
<circle cx="158.7" cy="48" r=".82"/>
<circle cx="162.8" cy="43.9" r=".81"/>
<circle cx="162.8" cy="48" r=".81"/>
<circle cx="166.8" cy="43.9" r=".82"/>
<circle cx="166.8" cy="48" r=".82"/>
<circle cx="170.9" cy="43.9" r=".81"/>
<circle cx="170.9" cy="48" r=".81"/>
<circle cx="175" cy="43.9" r=".82"/>
<circle cx="175" cy="48" r=".82"/>
<circle cx="179.1" cy="43.9" r=".81"/>
<circle cx="179.1" cy="48" r=".81"/>
<circle cx="183.1" cy="43.9" r=".82"/>
<circle cx="183.1" cy="48" r=".82"/>
</g>
<g fill="#231f20" stroke="#231f20" stroke-width=".26">
<path d="M129.7 44.6l-.6 1.4-.4-.3z"/>
<path d="M131.2 41.9l.4 .3-1 1.1z"/>
<path d="M105.7 34.2l1.4-.2v.5z"/>
<path d="M181.7 34l1.4 .2-1.4 .3z"/>
<path d="M105.7 39.5l1.4-.3v.5z"/>
<path d="M108.4 39.2l1.4 .3-1.4 .2z"/>
<path d="M99.3 46.6h.4l-.2 1.4z"/>
<path d="M99.5 43.9l.2 1.5h-.4z"/>
<path d="M56.6 116.1l1.9-.3v.7z"/>
<path d="M171.5 115.8l1.9 .3-1.9 .4z"/>
<path d="M182.3 147.2h.6l-.3 1.9z"/>
<path d="M182.6 138.1l.3 1.9h-.6z"/>
<path d="M57.6 120.7l1.9-.3v.6z"/>
<path d="M170.5 120.4l1.8 .3-1.8 .3z"/>
<path d="M117.2 75.2l1.9 .3-1.9 .3z"/>
<path d="M110.9 75.5l1.9-.3v.6z"/>
<path d="M182.6 78.9l.3 1.9h-.6z"/>
<path d="M182.3 88.4h.6l-.3 1.9z"/>
<path d="M39.9 91.9l.3 1.8h-.7z"/>
<path d="M39.5 88.4h.7l-.3 1.9z"/>
<path d="M45.1 90h.6l-.3 1.9z"/>
<path d="M45.4 95.9l.3 1.9h-.6z"/>
<path d="M35.1 102.7l1.9 .3-1.9 .3z"/>
<path d="M31.3 103l1.8-.3v.6z"/>
<path d="M92.2 129.4l1.9 .3-1.9 .3z"/>
<path d="M95.1 129.7l1.9-.3v.6z"/>
<path d="M64.2 128.7l1.8 .4-1.8 .3z"/>
<path d="M70.1 129.1l1.9-.4v.7z"/>
<path d="M66 124.9l1.9-.3v.6z"/>
<path d="M162 124.6l1.8 .3-1.8 .3z"/>
</g>
<g fill="#231f20">
<path d="M108.6 112.7a1.32 1.32 0 0 1 2.2 .5l-.4 .1a.99 .99 0 0 0-1.4-.5 .99 .99 0 0 0-.4 1.3 .94 .94 0 0 0 .8 1 .94 .94 0 0 0 1-.7l.4 .1a1.4 1.4 0 0 1-1.8 .9 1.4 1.4 0 0 1-.9-1.8z"/>
<path d="M43.6 131.9l.9-.1 .3 .2 .3 .3-.3 .7-1.1 .1v-.3l1-.1 .1-.3-.3-.3h-.8l.1-.1v1.8h-.2z"/>
<path d="M45.4 132h.3v1.8h-.3z"/>
<path d="M46.2 131.9h.2l1.2 1.9h-.2v-1.8h.3l-.1 2-1.4-2h.2v1.8h-.2z"/>
<path d="M49.1 132l.3-.2h.4l.4 .2 .1 .4-.3 .6-.9 .9-.1-.2h1.3v.2l-1.4-.1 1.1-1.4-.3-.4h-.3l-.2 .4h-.2z"/>
<path d="M108.9 118.6v1.1h.7a.56 .56 0 0 0 .8-.6 .56 .56 0 0 0-.8-.5zM108.9 117.4v.9h.6a.5 .5 0 0 0 .7-.5 .5 .5 0 0 0-.7-.4zM108.5 117h1.1a.77 .77 0 0 1 .9 .4 .77 .77 0 0 1-.3 1 .85 .85 0 0 1 .5 1.1 .85 .85 0 0 1-1.1 .5h-1.1z"/>
<path d="M109.5 121.6l-.5 1.5h1.1zM109.3 121.3h.5l1.2 3h-.5l-.3-.9h-1.3l-.3 .9h-.4z"/>
<path d="M142 30.4l-.5 1.5h1zM141.8 30.1h.4l1.3 3h-.5l-.4-.9h-1.2l-.4 .9h-.4z"/>
</g>
<path d="M63.3 147.2l2.1-.9-1.8 2z" fill="#231f20"/>
<path d="M46.2 152.3h.8a.49 .49 0 0 0 .5-.3 .49 .49 0 0 0-.2-.6l-1.1-.1v1.9M48.1 151.3v1.9M50.1 151.3v1.9l-1.3-1.9v1.9M51.4 151.7l.5-.4v1.9M63.5 147.6l-7.2 5.2h-3.3" fill="none" stroke="#231f20" stroke-width=".25"/>
<g fill="#231f20">
<path d="M184.9 127.3h.2v1.8h1v.2h-1.2z"/>
<path d="M188.5 127.4a.8 .8 0 0 1 1.3 .5h-.3a.44 .44 0 0 0-.5-.4 .44 .44 0 0 0-.4 .5l.2 .1a.9 .9 0 0 1 1 .8 .85 .85 0 0 1-.9 .5 .85 .85 0 0 1-.7-.7h.3a.52 .52 0 0 0 .5 .5 .52 .52 0 0 0 .5-.6l-.2-.1a.86 .86 0 0 1-1-.8z"/>
<path d="M190.1 127.3h1.6v.3h-.7v1.7h-.3v-1.7h-.6z"/>
<path d="M187.1 127.5l-.3 1h.7zM187 127.3h.3l.8 2h-.3l-.2-.6h-.9l-.2 .6h-.3z"/>
<path d="M186.3 130.9v.7h.8a.37 .37 0 0 0 .2-.5 .37 .37 0 0 0-.5-.2zM186 130.7h.8a.62 .62 0 0 1 .8 .6 .62 .62 0 0 1-.8 .6h-.5v.8h-.3z"/>
</g>
<path d="M188.1 130.7v2" fill="none" stroke="#231f20" stroke-width=".27"/>
<g fill="#231f20">
<path d="M188.7 130.7h.3l1 1.6v-1.6h.3v2h-.3l-1-1.6v1.6h-.3z"/>
<path d="M124.8 55.5a.88 .88 0 0 1 1.5 .4l-.3 .1a.69 .69 0 0 0-1-.3 .69 .69 0 0 0-.2 .9 .61 .61 0 0 0 .6 .6 .61 .61 0 0 0 .6-.6l.3 .1a.97 .97 0 0 1-1.4 .5 .97 .97 0 0 1-.3-1.4z"/>
<path d="M129.4 55.3h.2v1.8h1v.3h-1.2z"/>
<path d="M132.6 55.3h.3l.6 1 .7-1h.3l-.8 1.2v.9h-.3v-.9z"/>
<path d="M136.9 55.3h.3v1.2a.54 .54 0 0 0 .5 .6 .54 .54 0 0 0 .5-.6v-1.2h.3v1.2a.8 .8 0 0 1-.8 .9 .8 .8 0 0 1-.8-.9z"/>
<path d="M138.8 55.3h1.6v.3h-.7v1.8h-.2v-1.8h-.7z"/>
<path d="M141.4 56.5h.8v.3h-.8z"/>
<path d="M143.6 55.5a.88 .88 0 0 1 1.4 .4l-.3 .1a.69 .69 0 0 0-.9-.3 .69 .69 0 0 0-.2 .9 .61 .61 0 0 0 .6 .6 .61 .61 0 0 0 .6-.6l.2 .1a.97 .97 0 0 1-1.4 .5 .97 .97 0 0 1-.2-1.4z"/>
<path d="M147.5 55.3h.4l.6 1.8 .6-1.8h.4v2.1h-.3v-1.7l-.6 1.7h-.2l-.6-1.8v1.8h-.3z"/>
<path d="M154 55.3h.3l1 1.6v-1.6h.3v2.1h-.3l-1.1-1.6v1.6h-.2z"/>
<path d="M156 55.3h1.5v.3h-1.2v.6h1.1v.2h-1.1v.7h1.2v.3h-1.5z"/>
<path d="M157.9 55.3h.3l1 1.6v-1.6h.3v2.1h-.3l-1-1.6v1.6h-.3z"/>
<path d="M159.8 55.3h1.6v.3h-.7v1.8h-.2v-1.8h-.7z"/>
<path d="M162.3 55.3h.3l.6 1.8 .7-1.8h.3l-.8 2.1h-.3z"/>
<path d="M123 55.6v.7h.7a.37 .37 0 0 0 .3-.5 .37 .37 0 0 0-.5-.2zM122.7 55.3h.8a.62 .62 0 0 1 .8 .6 .62 .62 0 0 1-.8 .6h-.5v.9h-.3z"/>
<path d="M126.9 56.4v.7h.7a.36 .36 0 0 0 .2-.5 .36 .36 0 0 0-.5-.2zM126.9 55.6v.6h.4a.34 .34 0 0 0 .5-.3 .34 .34 0 0 0-.5-.3zM126.6 55.3h.8a.51 .51 0 0 1 .6 .3 .51 .51 0 0 1-.2 .7 .57 .57 0 0 1 .3 .7 .57 .57 0 0 1-.7 .4h-.8z"/>
<path d="M131.6 55.6l-.3 .9h.7zM131.5 55.3h.3l.8 2.1h-.3l-.2-.7h-.9l-.2 .7h-.3z"/>
<path d="M135.1 55.7a.77 .77 0 0 0-.1 1.2 .77 .77 0 0 0 1.2-.1 .76 .76 0 0 0-.1-1 .76 .76 0 0 0-1-.1zM134.6 56.4a1.01 1.01 0 0 1 2 0 1.01 1.01 0 0 1-2 0z"/>
<path d="M145.8 55.7a.77 .77 0 0 0-.1 1.2 .77 .77 0 0 0 1.1-.1 .76 .76 0 0 0 0-1 .76 .76 0 0 0-1-.1zM145.3 56.4a1.01 1.01 0 0 1 2 0 1.01 1.01 0 0 1-2 0z"/>
<path d="M150.2 55.6v.7h.7a.37 .37 0 0 0 .3-.5 .37 .37 0 0 0-.5-.2zM149.9 55.3h.8a.62 .62 0 0 1 .8 .6 .62 .62 0 0 1-.8 .6h-.5v.9h-.3z"/>
<path d="M152.2 55.7a.77 .77 0 0 0-.1 1.2 .77 .77 0 0 0 1.2-.1 .76 .76 0 0 0-.1-1 .76 .76 0 0 0-1-.1zM151.7 56.4a1.01 1.01 0 0 1 2 0 1.01 1.01 0 0 1-2 0z"/>
</g>
<path d="M164.6 55.3v2.1" fill="none" stroke="#231f20" stroke-width=".27"/>
<g fill="#231f20">
<path d="M165.2 55.3h1.5v.3h-1.2v.6h1.1v.2h-1.1v.7h1.2v.3h-1.5z"/>
<path d="M166.9 55.3h.3l.4 1.8 .4-1.8h.4l.4 1.8 .4-1.8h.3l-.6 2.1h-.2l-.5-1.8-.5 1.8h-.3z"/>
</g>
<g fill="none" stroke="#000" stroke-width=".34">
<path d="M109.1 176.7h14.4M109.9 175.7l5.8-.9v3.8l-5.8-.9z"/>
<circle cx="120.8" cy="176.7" r="1.88"/>
<circle cx="120.8" cy="176.7" r="1.02"/>
</g>
<path d="M63.6 138.8l1.8 2-2.1-.9z" fill="#231f20"/>
<path d="M51.2 132.6h3.3l9 6.9" fill="none" stroke="#231f20" stroke-width=".25"/>
<path d="M166.4 138.8l.3 1.1-2.2 .9z" fill="#231f20"/>
<path d="M184 130.8h-3.3l-14.3 8.7" fill="none" stroke="#231f20" stroke-width=".25"/>
<path d="M184.8 41.8l.6 .8-1.4 .9z" fill="#231f20"/>
<path d="M192.2 38.8h-3.3l-3.7 3.4M193.2 39h.8a.49 .49 0 0 0 .5-.3 .49 .49 0 0 0-.2-.6l-1.1-.1v1.9M195.1 38v1.9M197.1 38v1.9l-1.3-1.9v1.9M198.5 38.4l.4-.4v1.9" fill="none" stroke="#231f20" stroke-width=".25"/>
<text font-size="4.9" fill="#231f20" x="272.6" y="194.5">A4</text>
<g font-size="4.2" fill="#231f20">
<text x="36.4" y="14">1</text>
<text x="91.9" y="14">2</text>
<text x="147.4" y="14">3</text>
<text x="202.9" y="14">4</text>
<text x="258.2" y="14">5</text>
<text x="282.9" y="38.8">A</text>
<text x="282.9" y="94.1">B</text>
<text x="282.8" y="149.3">C</text>
<text x="282.8" y="189">D</text>
</g>
<g font-size="2.5" fill="#231f20">
<text x="204.6" y="30.5">TECHNICAL CHARACTERISTICS</text>
<text x="204.6" y="36.4">MATERIAL</text>
<text x="204.6" y="39.3">INSULATOR: PBT</text>
<text x="204.6" y="42.3">COLOR: BLACK</text>
<text x="204.6" y="45.3">CONTACT MATERIAL: COPPER ALLOY</text>
<text x="204.6" y="48.2">CONTACT TYPE: STAMPED</text>
<text x="204.6" y="51.2">CONTACT PLATING: GOLD</text>
<text x="204.6" y="54.2">QUALITY CLASS: 3 AS PER CECC 75 301-802</text>
<text x="204.6" y="57.1">PITCH: 2.00 MM</text>
<text x="204.6" y="63.1">ENVIRONMENTAL</text>
<text x="204.6" y="66">OPERATING TEMPERATURE: -40 UP TO 125°C</text>
<text x="204.6" y="69">FLAMMABILITY RATING: UL94-V0</text>
<text x="204.6" y="71.9">COMPLIANCE: LEAD FREE AND ROHS</text>
<text x="204.6" y="77.9">ELECTRICAL</text>
<text x="204.6" y="80.8">CURRENT RATING: 2 A MAX</text>
<text x="204.6" y="83.8">WORKING VOLTAGE: 250 VAC</text>
<text x="204.6" y="86.8">INSULATOR RESISTANCE: &gt;1000 MOHM</text>
<text x="204.6" y="89.7">DIELECTRIC WITHSTANDING VOLTAGE: 500 VAC/MN</text>
<text x="204.6" y="92.7">CONTACT RESISTANCE: 20 mOHM MAX</text>
<text x="204.6" y="100.4">SOLDERING</text>
<text x="204.6" y="103.4">JEDEC LEAD FREE SOLDERING WAVE PROCESS</text>
<text x="204.6" y="109.3">PACKAGING</text>
<text x="204.6" y="112.3">TRAY</text>
<text x="204.6" y="118.2">DIMENSION</text>
<text x="204.6" y="121.2">A = 2.00 x (NB. PIN / 2 - 1)</text>
<text x="204.6" y="124.2">B = 2.00 x (NB. PIN / 2) + 6.10</text>
<text x="204.6" y="127.1">C = 2.00 x (NB. PIN / 2) + 7.20</text>
<text x="17.9" y="166.8">RoHS Compliant</text>
<text x="13.4" y="171">G</text>
<text x="25.7" y="171">10-FEB-17</text>
<text x="48" y="171">REMOVE CERTIF.</text>
<text x="81.6" y="171">AK</text>
<text x="97.8" y="170.8">PROJECTION:</text>
<text x="137.8" y="170.8">GENERAL TOLERANCE</text>
<text x="13.5" y="178.7">E</text>
<text x="13.6" y="174.6">F</text>
<text x="25.5" y="178.7">17-NOV-09</text>
<text x="25.9" y="174.8">12-JAN-16</text>
<text x="52.4" y="178.7">STANDARD</text>
<text x="56.9" y="174.8">TPK</text>
<text x="82.3" y="174.8">AK</text>
<text x="82.4" y="178.7">JP</text>
<text x="149.6" y="175.6">.X =</text>
<text x="154.9" y="174.8">+</text>
<text x="155.1" y="179.4">+</text>
<text x="156.4" y="175.6">/ 0.2</text>
<text x="157" y="176.4">-</text>
<text x="13.5" y="182.7">D</text>
<text x="26.2" y="182.7">26-DEC-07</text>
<text x="49.6" y="182.7">PINS POSITIONS</text>
<text x="82.5" y="182.7">CH</text>
<text x="148.1" y="180.2">.XX =</text>
<text x="156.5" y="180.2">/ 0.15</text>
<text x="157.2" y="181">-</text>
<text x="13.5" y="186.7">C</text>
<text x="13.5" y="190.8">B</text>
<text x="26.2" y="186.7">22-DEC-06</text>
<text x="26.2" y="190.8">20-OCT-06</text>
<text x="55" y="186.7">DRAW</text>
<text x="82.4" y="186.7">EC</text>
<text x="82.5" y="190.8">JP</text>
<text x="97.8" y="187.3">APPROVAL: GMo</text>
<text x="137.8" y="186.8">UNIT: MM</text>
<text x="137.8" y="190.9">SCALE:</text>
<text x="177.8" y="186.8">DESCRIPTION: 2.00 MM MALE ANGLED BOX HEADER</text>
<text x="272.4" y="186.8">SIZE</text>
<text x="13.5" y="194.8">A</text>
<text x="26.2" y="194.8">31-DEC-04</text>
<text x="56.4" y="194.8">PDF</text>
<text x="82.5" y="194.8">JP</text>
<text x="137.8" y="194.8">SHEET: 1/3</text>
<text x="177.8" y="194.8">WERI PART NO: 625 0xx 217 21</text>
<text x="11.9" y="198.8">REV</text>
<text x="29.2" y="198.8">DATE</text>
<text x="56.3" y="198.8">FILE</text>
<text x="82.1" y="198.8">BY</text>
<text x="137.8" y="198.8">DRAW: PEARL</text>
</g>
</svg>
